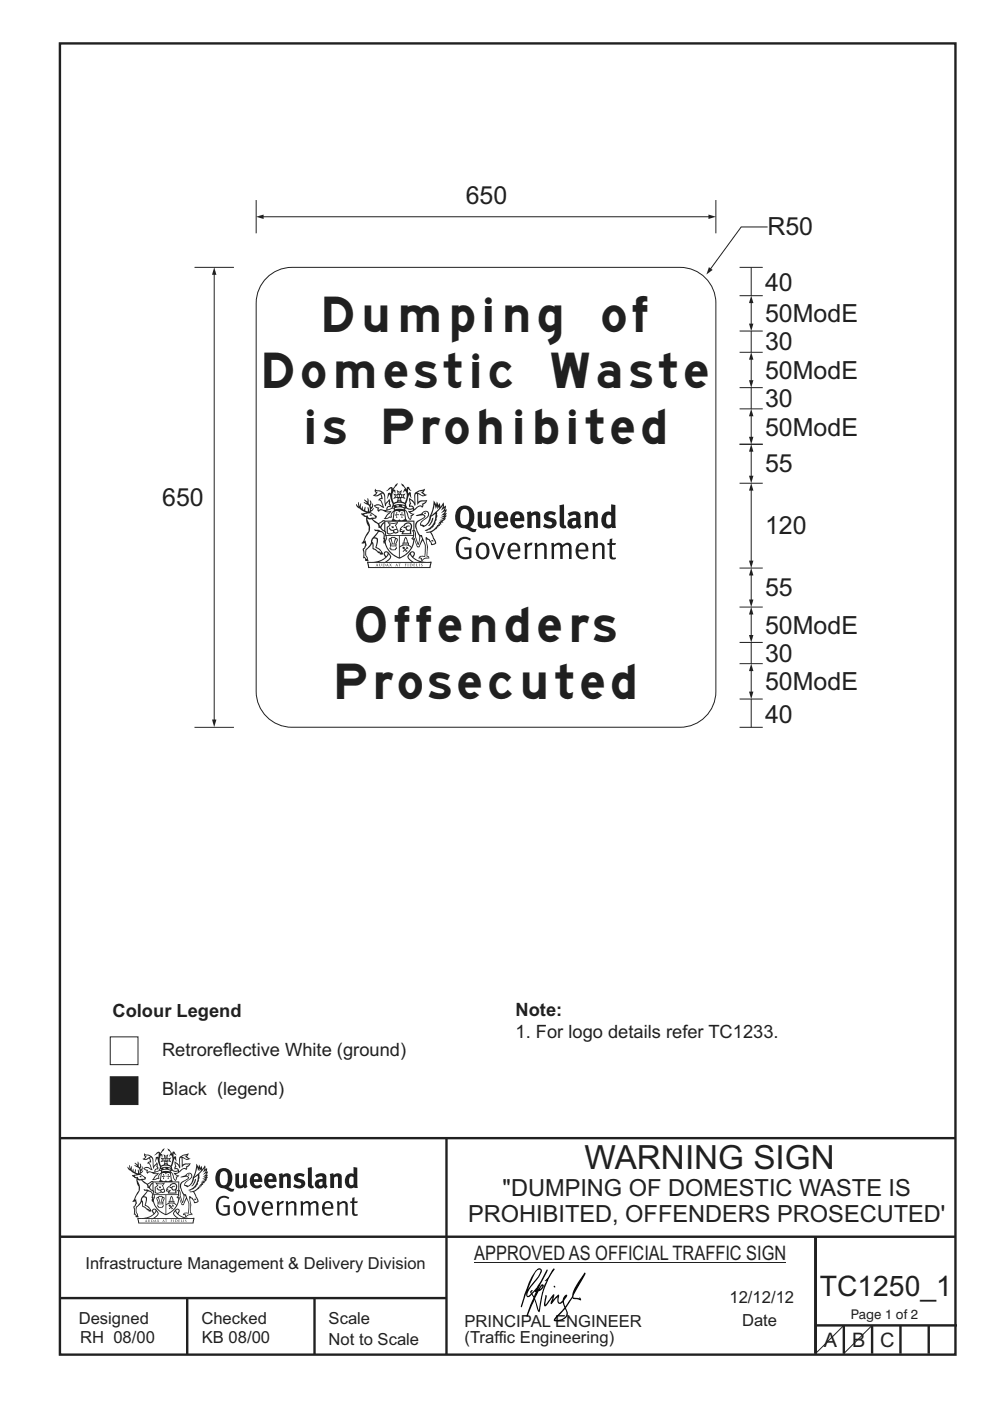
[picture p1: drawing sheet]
<svg xmlns="http://www.w3.org/2000/svg" width="210mm" height="297mm" viewBox="0 0 210 297" stroke-linecap="round" stroke-linejoin="round" font-family="sans-serif">
<g fill="none" stroke="#231f20" stroke-width=".51">
<path d="M12.7 9.2h190v278h-190zM12.7 241.3h189.9M94.7 241.4v45.8M12.7 262.2h190.1M12.7 275.2h82M39.7 275.2v12M66.7 275.2v12M173 262.2v24.8M173 281h30M179 281v6M185 281v6M191 281v6"/>
<path d="M197 281v6"/>
</g>
<path d="M100.6 267.7h66.2" fill="none" stroke="#231f20" stroke-width=".21"/>
<g fill="#231f20">
<path d="M47 248.5a2.55 2.55 0 0 0 0 2.7l.3 .1a.81 .81 0 0 0 1-.9v-.6a1.04 1.04 0 0 0-1.1-1.5zM46.3 248.1a1.82 1.82 0 0 1 2.1-.2 1.82 1.82 0 0 1 .9 1.9 2.29 2.29 0 0 1-.8 1.9l.7 .3h.5l-.2 .6a2.87 2.87 0 0 1-2-.7 2.12 2.12 0 0 1-1.7-3.1z" fill-rule="evenodd"/>
<path d="M49.9 248.9l.8-.2v2a.46 .46 0 0 0 .2 .6 .46 .46 0 0 0 .7-.2v-2.2l.7-.2v2.4l.2 .5-.6 .4-.2-.3a1.02 1.02 0 0 1-1.2 .2 1.02 1.02 0 0 1-.6-1.1z" fill-rule="evenodd"/>
<path d="M54 249.5l-.1 .5h.9a.49 .49 0 0 0-.2-.6 .49 .49 0 0 0-.6 .1zM53.4 249.2a1.34 1.34 0 0 1 1.6-.3 1.34 1.34 0 0 1 .6 1.5v.2h-1.7a.77 .77 0 0 0 .5 .8 .77 .77 0 0 0 .9-.3l.3 .4a1.59 1.59 0 0 1-2.1 .2 1.59 1.59 0 0 1-.4-2z" fill-rule="evenodd"/>
<path d="M57 249.5l-.1 .5h.9a.49 .49 0 0 0-.2-.6 .49 .49 0 0 0-.6 .1zM56.4 249.2a1.34 1.34 0 0 1 1.6-.3 1.34 1.34 0 0 1 .7 1.5v.2h-1.8a.77 .77 0 0 0 .5 .8 .77 .77 0 0 0 .9-.3l.3 .4a1.59 1.59 0 0 1-2 .2 1.59 1.59 0 0 1-.5-2z" fill-rule="evenodd"/>
<path d="M59.1 248.9l.8-.2 .1 .4a.95 .95 0 0 1 1-.3 .95 .95 0 0 1 .7 .8v2.3h-.8v-2.3a.46 .46 0 0 0-.8 .1v2.2h-.9z" fill-rule="evenodd"/>
<path d="M62.5 249.1a1.75 1.75 0 0 1 2.1-.1l-.2 .5-.6-.2a.43 .43 0 0 0-.6 .3l.4 .3a1.04 1.04 0 0 1 1.2 1.2 1.04 1.04 0 0 1-1.4 .9l-1.2-.4 .3-.6 1 .4 .4-.4a.88 .88 0 0 0-1-.5l-.4-.2-.1-.4z" fill-rule="evenodd"/>
<path d="M65.3 247.6l.8-.2 .1 3.8 .2 .2 .2 .5a.88 .88 0 0 1-1-.1 .88 .88 0 0 1-.3-1z" fill-rule="evenodd"/>
<path d="M67.8 250.6a.43 .43 0 0 0-.1 .7 .43 .43 0 0 0 .7-.1v-.7zM66.8 249.2a1.7 1.7 0 0 1 2.4 .1v1.8l.3 .4-.4 .5-.5-.3a1.03 1.03 0 0 1-1.7-.2 1.03 1.03 0 0 1 .8-1.5h.7v-.4a.8 .8 0 0 0-1.2 .1z" fill-rule="evenodd"/>
<path d="M69.9 248.9l.8-.2 .1 .4a.95 .95 0 0 1 1-.3 .95 .95 0 0 1 .7 .8v2.3h-.8v-2.3a.46 .46 0 0 0-.8 .1v2.2h-.8z" fill-rule="evenodd"/>
<path d="M74.3 249.5a1.48 1.48 0 0 0 0 1.7l.4 .1 .3-.2v-1.5l-.3-.2zM75 247.4l.8 .2 .1 4.3h-.7l-.1-.2a1.26 1.26 0 0 1-1.4 0 1.26 1.26 0 0 1-.6-1.3 1.29 1.29 0 0 1 .5-1.3 1.29 1.29 0 0 1 1.4-.2z" fill-rule="evenodd"/>
<path d="M46.4 253.9a1.72 1.72 0 0 1 2.2 0l-.2 .3a1.24 1.24 0 0 0-1.4-.1 1.24 1.24 0 0 0-.7 1.3 1.49 1.49 0 0 0 1.3 2l.7-.2v-1.3h-.9l-.1-.4h1.4v2a1.93 1.93 0 0 1-2.2-.1 1.93 1.93 0 0 1-.7-2.2l.2-.7z" fill-rule="evenodd"/>
<path d="M50.3 255.2a1.65 1.65 0 0 0 .3 2.2 .99 .99 0 0 0 1-1.5 .78 .78 0 0 0-.4-.8 .78 .78 0 0 0-.9 .1zM50 254.9a1.33 1.33 0 0 1 1.6-.1 1.33 1.33 0 0 1 .5 1.5 1.31 1.31 0 0 1-1.3 1.5 1.31 1.31 0 0 1-1.3-1.6l.1-.5z" fill-rule="evenodd"/>
<path d="M52.5 254.7l.4-.1 .9 2.6 .8-2.5h.5l-1.1 3h-.5z" fill-rule="evenodd"/>
<path d="M56.2 255.2l-.2 .7h1.4a.7 .7 0 0 0-.3-.8 .7 .7 0 0 0-.9 .1zM55.9 255a1.22 1.22 0 0 1 1.5-.2 1.22 1.22 0 0 1 .5 1.5h-1.9a.93 .93 0 0 0 .5 1 .93 .93 0 0 0 1.2-.2l.1 .3a1.43 1.43 0 0 1-1.7 .1 1.43 1.43 0 0 1-.6-1.7z" fill-rule="evenodd"/>
<path d="M58.7 254.8l.4-.2 .1 .5 .4-.3 .6-.2-.2 .6a.66 .66 0 0 0-.8 .6v1.9h-.4z" fill-rule="evenodd"/>
<path d="M60.6 254.8l.4-.2 .1 .5a.94 .94 0 0 1 1-.4 .94 .94 0 0 1 .8 .7v2.3h-.5l-.1-2.5a.81 .81 0 0 0-1.2 .3v2.2h-.4z" fill-rule="evenodd"/>
<path d="M63.7 254.7l.5-.1 .1 .5 .4-.3a.78 .78 0 0 1 1.1 .3 .9 .9 0 0 1 1-.5 .9 .9 0 0 1 .7 .8v2.3h-.4l-.1-2.5a.67 .67 0 0 0-1.1 .3v2.2h-.5v-2.4l-.4-.2-.7 .4v2.2h-.5z" fill-rule="evenodd"/>
<path d="M69 255.2l-.2 .7h1.4a.7 .7 0 0 0-.3-.8 .7 .7 0 0 0-.9 .1zM68.7 255a1.22 1.22 0 0 1 1.5-.2 1.22 1.22 0 0 1 .5 1.5h-1.9a.93 .93 0 0 0 .5 1 .93 .93 0 0 0 1.2-.2l.1 .3a1.44 1.44 0 0 1-1.7 .1 1.44 1.44 0 0 1-.6-1.7z" fill-rule="evenodd"/>
<path d="M71.4 254.8l.5-.2 .1 .5a.94 .94 0 0 1 1-.4 .94 .94 0 0 1 .7 .7v2.3h-.4l-.1-2.5a.81 .81 0 0 0-1.2 .3v2.2h-.5z" fill-rule="evenodd"/>
<path d="M74.7 254l.5-.2v.9h.7l-.1 .4h-.7l.1 2.2 .1 .1h.5l.1 .3a.75 .75 0 0 1-1.2-.6v-2h-.4v-.4h.4z" fill-rule="evenodd"/>
<path d="M30.8 244.9l1.1 .3-.9 .5h-.4l.5-.5zM31.8 245.5l.2-.1a2.44 2.44 0 0 1 .4 2l.1 .4 .7-1-.1 .6 .3 .3a.57 .57 0 0 0-.6 .8l-1-.2-.5 .2 .1-.5-.7-.2 .6-.2 1 .5 .1-.1-.6-1.3-.2-.1 .5-.1zM30.7 244.5l-.2 .4 .3 .4-.6 .4a1.04 1.04 0 0 0 1.4-.1l.2 .7h-.4l-.2 .4a.94 .94 0 0 1 .9 1.1l-.2-.1a1.16 1.16 0 0 0-1.5-.1l.3 .4 .4 .2 .1 .5 .2 .2v-.2a.94 .94 0 0 1 1.1 .2h.9l-1.2 1.2a1.13 1.13 0 0 0 1.2-.2l.4-.1-.1-.4 .5-.7a.83 .83 0 0 0-.6 1.1l-.3-.1-.7 .3 1.1-1.4-.5 .2-.5-.1 1.3-.5-.2-.2-.8 .4v-.3l.2-.2 .3 .1 .1-.3-.2-.4v-.6l-.2-.3-.6 .9v-.7a1.42 1.42 0 0 0-1.7-1.8z" fill-rule="evenodd"/>
<path d="M38.5 245.3l.5-.3 .7-.1-.6 .3 .8 .5h-.3zM38.3 245.5h.2l.1 2a1.69 1.69 0 0 1 1.5-.7l-.7 .5 .1 .5a1.1 1.1 0 0 0-1.5 .6l-.1-.5-.2-.2h-.5l.2-.4-.2-.7a1.42 1.42 0 0 1 .8 1.1l.2-.1zM37.1 246.2l.1 1-.2 .3v.5l.6-.1 .1 .2a.96 .96 0 0 1-1.1-.1l-.1 .1a1.06 1.06 0 0 0 1.3 .2v.1a.72 .72 0 0 1-1 .2l.3 .5 .6 .3-.4 .1-.1 .7-.3-.4-.3-1.1-.4-.4 .4 .9a1.54 1.54 0 0 0 .6 1.2l.2-.3a.58 .58 0 0 1 .5-.7l.1-.2h-.3l-.4-.3 .9-.5a.93 .93 0 0 1 1.1-.5l.1 .2 .2-.1 .1-.5a.99 .99 0 0 0 .7-.9l-1.3 .1-.4 .3v-1.5l.9 .4 .8-.3h-.3l-.5-.4 .4-.7-.7 .2a1.46 1.46 0 0 0-1.3 2.1v.4l-.2-.4z" fill-rule="evenodd"/>
<path d="M35.6 248.9l.2 .1-.1 .4h.3l-.3 .1v.5l-.1-.6h-.3l.3-.1z" fill-rule="evenodd"/>
<path d="M34.6 248.9l.2 .1-.1 .3 .4 .1h-.4v.6l-.1-.5-.3-.1h.3z" fill-rule="evenodd"/>
<path d="M34.3 248.8a.57 .57 0 0 1 .9 .2 .57 .57 0 0 1 .9-.2l.2 1.4-.2 .1a.57 .57 0 0 1-.9-.1 .69 .69 0 0 1-1.1 0zM34.2 248.1l-.3 2.1-.2 .4h2.9l-.1-.4-.3-2.1h-.2v.3l-.8-.1-.9 .1 .1-.3z" fill-rule="evenodd"/>
<path d="M34.2 252.4a.3 .3 0 0 0 .6 0 .3 .3 0 0 0-.6 0zM33.3 251l.3 .3-.3 .3a.79 .79 0 0 0 0 1.3l.8-.2-.1-.3a.55 .55 0 0 1-.7-.6h.1l.1 .3 .4 .1 .8-.2-.4-.7 .4-.3-.7 .1zM33 250.7l1.1 .2 .9-.2-.4 .7 .4 1.1a.56 .56 0 0 1-.8 .3l-.2 .1a.73 .73 0 0 1-.9 .1 .73 .73 0 0 1-.3-.9v-.4l.5-.4z" fill-rule="evenodd"/>
<path d="M35.6 251.9l.7-.5a.58 .58 0 0 1 1-.1 .58 .58 0 0 1-.5 .9l-.2-.3a.43 .43 0 0 1 .6-.3v-.1a.57 .57 0 0 0-.8 .2l-.2-.1-.3 .2 .4 .1a.55 .55 0 0 0 .9 .5v.5h-1.3l.3-.4-.1-.2-.6 .1 .2-.2-.2-.1zM35.4 251.8l-.1 .2a.39 .39 0 0 0 .2 .7l.3-.1-.2 .5h1.9l-.1-.8a.86 .86 0 0 0-.1-1.4 .86 .86 0 0 0-1.3 .4z" fill-rule="evenodd"/>
<path d="M36 254.8h.8v.2h-.8zM36.4 253.8l.2 .8h-.4zM36.4 253.5l-.3 .5-.1 .6h-.2v.4l-.7 .4 .1 .2a1.48 1.48 0 0 1 2.2 .1l.2-.1-.6-.5v-.5h-.2l-.1-.6z" fill-rule="evenodd"/>
<path d="M35.8 255.4l.3 .1 .2 .3 .3-.2-.2-.2a.38 .38 0 0 1 .4 .5l-.1-.2-.3 .3 .3 .2-.3 .2-.1-.3-.4 .3-.1-.2 .4-.3-.2-.1-.1 .1z" fill-rule="evenodd"/>
<path d="M34.5 254h.2v.2l-.3 .6h-.1zM33.6 255.3h.9v.2a.55 .55 0 0 1-.8 .4v-.2h-.2zM33.4 254h.2l.2 .8h-.2zM33.6 255h.8l.1 .1-.8 .1zM33.8 253.7h.5l-.2 1.1h-.2zM33.3 253.8l-.1 .3 .3 1.2a.48 .48 0 0 0-.1 .5 .48 .48 0 0 0 .4 .3l.6-.1a.49 .49 0 0 0 .2-.7l.3-1.2-.1-.3a1.42 1.42 0 0 0-1.5 0z" fill-rule="evenodd"/>
<path d="M33.6 251.6h.5l.1 .3h-.4z" fill-rule="evenodd"/>
<path d="M41.3 250.1l.3-.2-.2 .9-.6 .7h-.2l.5-.7z" fill-rule="evenodd"/>
<path d="M39.7 249l.3-.2 .5 .2a.88 .88 0 0 1-.6 1.1 1.22 1.22 0 0 0-.8 1.3l.5 .2a.72 .72 0 0 0 .9-.4l.5-.8 .2-.6 .8-.6v.3a2.85 2.85 0 0 1-2 2.8l.1 .1a2.13 2.13 0 0 0 1.9-1.5l-.1-.2a2.01 2.01 0 0 0 .3-1.8l1.2-1.3-.4 1 .7-.5-.7 1 .8-.4-.8 .8 .7-.1-.9 .5 .8-.1-.8 .4h.7l-.8 .3 .3 .2h-.4l.2 .4-.4-.1 .2 .3h-.4l.1 .3h-.1a2.16 2.16 0 0 1-2 1l.1 .2h.4a.76 .76 0 0 1 .7 .7l.5 1.2-.6 .2a1.45 1.45 0 0 0-1.2-1.3l.3 1.8-.1 1.9 .4 .2a1.07 1.07 0 0 0-1.2 .4v-.3l-.5-.2a.87 .87 0 0 1 1-.1l.1-.7a4.4 4.4 0 0 0-.6-3.1l-.1-.3h-.2a2.16 2.16 0 0 1-.7-2.2l.3-.3 1.2-.8a.55 .55 0 0 0-.4-.7zM37.8 252.4a.76 .76 0 0 1 .3 1.1l.6 1.6 .4-1.7 .2 .1a.61 .61 0 0 1-.1 .9l-.3 .9h-.2l-.7-1.6-.3 .1a1.18 1.18 0 0 0 .1-1.4zM41.8 247.5l.2 .8 .3-.6v.6l.3-.5a1.9 1.9 0 0 1-1.1 1.4l-.3 .3zM38.2 249.6l1.4-.1 .2 .1v.3l-.5 .3a1.26 1.26 0 0 0-1 1.9l.2 .7a1.84 1.84 0 0 1 .2 2l-.4-1.3a.96 .96 0 0 0-.4-1.3l-.4 .3a.78 .78 0 0 1-.1 1.3l.2 .2h.4l.4 1.1a.38 .38 0 0 0 .2 .4 .38 .38 0 0 0 .4-.1l.6-1.2a2.94 2.94 0 0 1 .3 2.5v.5l-.8-.1-.3 .4v.2l.4-.1 .1 .4 .2 .1a1.02 1.02 0 0 1 1.3-.5l-.1-.4-.3-.1 .2-1.7-.3-1.4 .1 .1a1.14 1.14 0 0 1 .7 .9 .63 .63 0 0 0 .9-.2 .63 .63 0 0 0-.2-.8l-.6-1.3 .9-.6 .2-.3 .2-.1v-.2h.3l-.1-.3h.4l-.1-.3 .5-.1-.2-.2 .5-.4 .1-.2-.3 .1 .5-.6-.3 .1 .3-.6-.4 .1 .4-.5v-.3l-.3 .2 .1-.6v-.3l-.4 .3-.1-.8-.5 .8-.2-.7-.2 .5-.3-.8-.1 .6-.5-.8-.1 1.4-.7 1.9a1.81 1.81 0 0 1-.9 1.4l-.6-.2a1.75 1.75 0 0 1 1.1-1.2 .75 .75 0 0 0 .1-1.3 .75 .75 0 0 0-1.2 .5z" fill-rule="evenodd"/>
<path d="M41.2 254.2l.3-.1 .1 .3h-.4z" fill-rule="evenodd"/>
<path d="M29.4 258.4h11.6l-.2 .8h-11.3zM31.3 258.2l.5-.1a2.48 2.48 0 0 0 1.4-1.3l.2 .6-.5 .5-.4 .3zM32.5 256.6l.3-.2 .2 .2-.3 .6zM37.2 256.8a2.65 2.65 0 0 0 1.8 1.4h-1.1l-.5-.3-.5-.5zM37.4 256.6l.2-.2 .3 .2-.3 .6zM29.2 258.2l.1 1.2h11.7l.3-1.1-.2-.1a4.1 4.1 0 0 1-3.3-.9l.3-.4-.1-.5a1.06 1.06 0 0 0-1.3 .9l.2 .4 .6 .5h-4.7l.3-.1a.84 .84 0 0 0 .6-.7 .84 .84 0 0 0-.5-.9l-.3-.2-.5 .1-.1 .5 .3 .4a4.2 4.2 0 0 1-3.4 .9z" fill-rule="evenodd"/>
<path d="M31 258.7l.1 .2h-.2zM31 258.6l-.3 .5 .4-.1 .2 .1z" fill-rule="evenodd"/>
<path d="M31.3 258.6h.2v.4a.25 .25 0 0 0 .3-.1 .25 .25 0 0 0-.1-.3h.1a.29 .29 0 0 1 0 .4 .29 .29 0 0 1-.4 0 .29 .29 0 0 1 0-.4z" fill-rule="evenodd"/>
<path d="M32.2 258.6a.22 .22 0 0 1 .3 .2 .22 .22 0 0 1-.3 .2zM32 258.6v.5a.33 .33 0 0 0 .5-.1 .33 .33 0 0 0 0-.4 .33 .33 0 0 0-.5 0z" fill-rule="evenodd"/>
<path d="M32.9 258.7l.1 .2h-.2zM32.9 258.6l-.2 .5 .3-.1 .2 .1z" fill-rule="evenodd"/>
<path d="M33.3 258.6h.2v.2l.3-.2-.2 .2 .2 .3-.3-.2-.1 .2h-.1l.2-.3z" fill-rule="evenodd"/>
<path d="M34.7 258.7l.1 .2h-.2zM34.7 258.6l-.3 .5 .4-.1 .2 .1z" fill-rule="evenodd"/>
<path d="M35 258.6h.4h-.1v.5h-.2l.1-.5z" fill-rule="evenodd"/>
<path d="M36.2 258.6h.3h-.2v.2h.2h-.2l.1 .3h-.2z" fill-rule="evenodd"/>
<path d="M36.7 258.6h.2v.5h-.2z" fill-rule="evenodd"/>
<path d="M37.3 258.6a.22 .22 0 0 1 .3 .2 .22 .22 0 0 1-.3 .2zM37.1 258.6v.5a.33 .33 0 0 0 .5-.1 .33 .33 0 0 0 0-.4 .33 .33 0 0 0-.5 0z" fill-rule="evenodd"/>
<path d="M37.8 258.6h.3h-.1v.2h.1h-.1v.2l.1 .1h-.3z" fill-rule="evenodd"/>
<path d="M38.3 258.6h.3l-.1 .4 .2 .1h-.4z" fill-rule="evenodd"/>
<path d="M38.9 258.6h.2v.5h-.2z" fill-rule="evenodd"/>
<path d="M39.3 258.6h.2l-.2 .1 .2 .2-.1 .2h-.1v-.2l.2 .1z" fill-rule="evenodd"/>
<path d="M34.2 247.4a1.51 1.51 0 0 1 2 .2 2.67 2.67 0 0 0-2.1 0zM35.7 247.6l.4 .2 .1 .2-.4-.1zM34.6 247.7l.4-.1 .2 .2h-.4zM34 247.9l.3 .1-.3 .1zM34.9 246.9l.3-.2 .2 .2zM34.9 245.7h.2v.4h-.2zM35 245.1l.2 .2 .2-.2-.1 .4h-.2zM35.1 246.3h.2l.1 .4-.2-.2-.2 .2zM35.3 245.7h.2v.4h-.2zM34.4 245.7l.3 .1v.2l-.3 .1 .2-.2zM35.7 245.8l.3-.1-.2 .2 .2 .2-.4-.1zM32.7 244.9l1-.5-.1 1-.2-.1-.4 .1-.2 1.1 .5-1 .2 .9a1.84 1.84 0 0 1 .3 1.7l.4 .1a2.48 2.48 0 0 1 2.2 .1l.2-.3-.2-.7 .7-1.7 .4 .6-.2-1-.2-.1-.2 .3v-.9l.6 .4-.6-.7h-.3l-.1 .4-.5-.8-.5-.3 .2 .4 .5 .6-.4 .7 .4-.3a2.06 2.06 0 0 1 0 2.2l-.6-.2-.1-.6 .1-.1 .8 .2-.4-.5 .4-.5-.7 .2-.2-.2 .2-.7-.5 .4-.5-.4 .2 .7-.2 .2-.7-.2 .4 .5-.4 .5 .7-.2 .2 .1-.2 .6-.5 .2a2.02 2.02 0 0 1 0-2.2l.3 .5-.1-.6-.3-.1 .8-1.2-.5 .3-.4 .7-.2-.3a.8 .8 0 0 0-.8 .5z" fill-rule="evenodd"/>
<path d="M29.2 250.1l.3 .2a.61 .61 0 0 1 .8 .3l.3 .2a.8 .8 0 0 1 .6 1l.4 .1 .5 .6a1 1 0 0 1 .5 1l-.1 .7v-.5h-.1a.96 .96 0 0 0-.8-1.3l-.3-.2h-.6l-.1-.1-.2 .1 .2 .3h.5l-1.1 1.4-.2 .9-.4 .6a1.33 1.33 0 0 0-.5 1.8l.2 .5a1.26 1.26 0 0 1-.5-1.4l-.1-.4a1.56 1.56 0 0 0 .4-1.7l-.3 .2 .2-.5a3.2 3.2 0 0 0 .7-3zM30.4 253.9h.4a2.06 2.06 0 0 1-.1 1.6l.7 .5 .4 .5-.6-.2-.8-.6-.1-.9a.51 .51 0 0 1 .1-.9zM28.6 249.3a1.52 1.52 0 0 1 2.1 .6l-1.1 .1-.2-.1-.2-.4-.4 .1zM27.5 247v.8l-.3-.4-.2 .1a3.1 3.1 0 0 0 2 1.5l-1 .1 .5 .6 .5 .1v1.1a1.84 1.84 0 0 1-.2 2.5l-.4 .9-.4 .4 .3 .1 .4-.1 .1 .4-.2 .5-.3 .2 .1 1.8 .2-.1 .2 .6h.2l.4-.1-.1-.5a1.3 1.3 0 0 1-.1-1.6l.8-1.1 .2 1.1 .6 .2 .4 .6 .2-.2 .2 .4 .5-.1a1.85 1.85 0 0 0-1.2-1.3l.1-.3a1.39 1.39 0 0 0 0-1.5h-.5l.5-.6a.66 .66 0 0 1 .9-.4 .66 .66 0 0 1 .3 .9l-.1 .4h.2v.1l-.2 .3 .2 .5 .2-.3a2.24 2.24 0 0 0 .1-2.2 .73 .73 0 0 1-.7-.6 .73 .73 0 0 1 .5-.8l.1-.2a.94 .94 0 0 0-.9 .8 .48 .48 0 0 1-.1-.5 .48 .48 0 0 1 .5-.3l.5-.3a.51 .51 0 0 0-.8 .2l-.5 .3-1-.8 .6-.1 .1-.5-1.1-.7 .5-.4v-.4l-.5 .5 .1-.2a.69 .69 0 0 0 .2-1.1v.5l-.3 .2 .1-1.1-.3-.2 .1 .6-.1 .2-.4-1.2v.6l-.7-.3 .6 .6-.6-.2 .2 .3a1 1 0 0 1 .8 1.5l-.2-.8v.8l-.5-.2-.1-.7-.2 .6-.2-.1v-.6l-.2 .4-.2-.2 .1-.7-.2 .5z" fill-rule="evenodd"/>
<path d="M29.5 249.5l.3-.2 .3 .3z" fill-rule="evenodd"/>
<path d="M32.4 250.5h5.6v2l-.2-.1v-1.7h-5.2v2.5h5.2v-.8l.1 .2-.1 1.1v-.3h-2.5v4a4.1 4.1 0 0 0 2.6-3.6l.1-.1a4 4 0 0 1-2.8 3.9 4.2 4.2 0 0 1-2.8-4.7l.1 1.3 .1-.1a3.8 3.8 0 0 0 2.5 3.3v-4h-2.5l-.2-.9z" fill-rule="evenodd"/>
<circle cx="40" cy="249.1" r=".17"/>
</g>
<path d="M55.2 46h95.8M179 281l-6 6" fill="none" stroke="#231f20" stroke-width=".21"/>
<g fill="#000">
<path d="M114.9 272.7l.2-.1-.6 .8zM113.4 273.8l.3 .2-.4 .9-.4-.6zM113.7 269.6l.3-.3h.6a9.7 9.7 0 0 1-2.3 3.6l-.4 .6zM113.6 269.4a19.4 19.4 0 0 0-2.7 6.2l-.5 1.4 .2 .2 1-2.9a.51 .51 0 0 0 .2 .7 .51 .51 0 0 0 .7-.2l.3-.3 .3 .7-1.4 3.6 .1 .4 .1-.1 1.5-3.5 .7 2.3 .3 .3 .4-2.3a14.9 14.9 0 0 1 2.9-6.8l-.2-.2-.2 .2-1 1.7-.8 .8 .5-.2a17.4 17.4 0 0 0-1.7 6.4l-.5-1.4a1.74 1.74 0 0 1 .3-2.3l.1-.3a1.15 1.15 0 0 0 1-1.5 .94 .94 0 0 0-.9 .9l-.2 .2 2-3.8v-.4l-.1-.1-.5 .9a13.2 13.2 0 0 1-2.7 4.1l-.1-.1 .3-.4a.39 .39 0 0 0-.6 .1 .39 .39 0 0 0 .2 .6l-.7 .5a2.92 2.92 0 0 1 1.1-2.4l1.7-2.2a.87 .87 0 0 0 .2-1.1l-.5-.2z" fill-rule="evenodd"/>
<path d="M117.5 272.6h.2l.1 .3-.3 .1z" fill-rule="evenodd"/>
<path d="M119.9 277.5a1.4 1.4 0 0 1 .1 1.6 1.4 1.4 0 0 1-1.3 .7l-.9 .1zM115.6 274.6l-.2 1.8 .1 .6a2.14 2.14 0 0 0 1.3-1.4l.4-.5-.4 1.2 .2 .2 1.3-1.5a1.17 1.17 0 0 0 .4 1.5l.7-.4v.2a1.1 1.1 0 0 1-.4 1.7l-1.2 1.3-.4 .7a2.24 2.24 0 0 0 3-1.5v-.4a1 1 0 0 1 .1-1.5l.9-1.4 1.7 .5 .2-.1-.4-.6v.3l-1.3-.2v-.1l.2-.6 1.6-2.9a2.35 2.35 0 0 0 .7-1.6h-.2l-1.4 2.1a8.4 8.4 0 0 0-1.3 3.1l-1.3 1.9a1.52 1.52 0 0 1 .3-2.1v-.4a1.17 1.17 0 0 0-.9 1.2l-.4 .4-.4-.1 .1-1.2-.1-.3-1.2 1.1 .3-1.1-.2-.1-1.7 2.2 .3-1.7-.1-.3z" fill-rule="evenodd"/>
</g>
<g fill="#231f20">
<path d="M54.3 46l1.6-.5v.9z"/>
<path d="M150.3 45.5l1.6 .5-1.6 .4z"/>
</g>
<g fill="none" stroke="#231f20" stroke-width=".21">
<path d="M151.8 42.4v7.1M156.9 56.7h4.9M156.9 70.2h4.9M156.9 74.7h4.9M156.9 62.7h4.9M156.9 82.2h4.9M156.9 94.2h4.9M156.9 86.7h4.9M156.9 136.2h4.9M156.9 128.7h4.9M156.9 148.2h4.9M156.9 140.7h4.9"/>
<path d="M159.3 141.5v5.9"/>
</g>
<g fill="#231f20">
<path d="M159.3 140.7l.5 1.6h-.9z"/>
<path d="M158.9 146.6h.9l-.5 1.6z"/>
</g>
<path d="M159.3 129.5v5.9" fill="none" stroke="#231f20" stroke-width=".21"/>
<g fill="#231f20">
<path d="M159.3 128.7l.5 1.6h-.9z"/>
<path d="M158.9 134.6h.9l-.5 1.6z"/>
</g>
<path d="M159.3 75.5v5.9" fill="none" stroke="#231f20" stroke-width=".21"/>
<g fill="#231f20">
<path d="M159.3 74.7l.5 1.6h-.9z"/>
<path d="M158.9 80.6h.9l-.5 1.6z"/>
</g>
<path d="M159.3 87.5v5.9" fill="none" stroke="#231f20" stroke-width=".21"/>
<g fill="#231f20">
<path d="M159.3 86.7l.5 1.6h-.9z"/>
<path d="M158.9 92.6h.9l-.5 1.6z"/>
</g>
<path d="M159.3 63.5v5.9" fill="none" stroke="#231f20" stroke-width=".21"/>
<g fill="#231f20">
<path d="M159.3 62.7l.5 1.6h-.9z"/>
<path d="M158.9 68.6h.9l-.5 1.6z"/>
</g>
<path d="M159.3 121.3v6.6" fill="none" stroke="#231f20" stroke-width=".21"/>
<g fill="#231f20">
<path d="M159.3 120.4l.5 1.6h-.9z"/>
<path d="M158.9 127.1h.9l-.5 1.6z"/>
</g>
<path d="M159.3 56.7v6M162.8 48.1h-5.6l-6.9 9.4M159.3 70.2v4.5M159.3 82.2v4.5M159.3 136.2v4.5M159.3 148.2v6" fill="none" stroke="#231f20" stroke-width=".21"/>
<path d="M150.4 56.6l.8 .6-1.4 1z" fill="#231f20"/>
<path d="M56.9 58.6a7.5 7.5 0 0 1 5-1.9h82.4a7.6 7.6 0 0 1 7.5 7.6v82.3a7.6 7.6 0 0 1-7.5 7.6h-82.4a7.6 7.6 0 0 1-7.6-7.6v-82.3a7.6 7.6 0 0 1 2.6-5.7zM159.3 95v6.6M156.9 102.5h4.9M156.9 120.4h4.9" fill="none" stroke="#231f20" stroke-width=".21"/>
<g fill="#231f20">
<path d="M159.3 94.2l.5 1.6h-.9z"/>
<path d="M158.9 100.9h.9l-.5 1.6z"/>
</g>
<path d="M159.3 103.3v16.3" fill="none" stroke="#231f20" stroke-width=".21"/>
<g fill="#231f20">
<path d="M159.3 102.4l.5 1.6h-.9z"/>
<path d="M158.9 118.9h.9l-.5 1.6z"/>
</g>
<path d="M45.4 57.5v95.8M54.3 42.4v7.1M156.9 154.2h4.9" fill="none" stroke="#231f20" stroke-width=".21"/>
<g fill="#231f20">
<path d="M45 152.6h.9l-.5 1.6z"/>
<path d="M45.4 56.7l.5 1.6h-.9z"/>
</g>
<path d="M41.3 56.7h8.3M41.3 154.2h8.3" fill="none" stroke="#231f20" stroke-width=".21"/>
<g fill="#231f20">
<path d="M98 108.1a2.87 2.87 0 0 0 0 3l.4 .2a.91 .91 0 0 0 1.1-1.1 2.05 2.05 0 0 0-.6-2.2l-.3-.1zM97.2 107.7a2.06 2.06 0 0 1 2.4-.3 2.06 2.06 0 0 1 1 2.2 2.59 2.59 0 0 1-.9 2.1 1.79 1.79 0 0 0 1.4 .4l-.2 .7a2.61 2.61 0 0 1-2-.7 2.36 2.36 0 0 1-2.3-3.1l.3-1z" fill-rule="evenodd"/>
<path d="M101.3 108.6l.9-.2v2.2a.52 .52 0 0 0 .3 .7 .52 .52 0 0 0 .7-.3v-2.4l.8-.2v2.6l.3 .7-.7 .3-.3-.3a1.17 1.17 0 0 1-1.3 .3 1.17 1.17 0 0 1-.7-1.2z" fill-rule="evenodd"/>
<path d="M105.9 109.3l-.1 .5h1a.55 .55 0 0 0-.2-.6 .55 .55 0 0 0-.7 .1zM105.2 108.9a1.51 1.51 0 0 1 1.9-.3 1.51 1.51 0 0 1 .7 1.7v.2h-2a.87 .87 0 0 0 .6 .9 .87 .87 0 0 0 1-.4l.3 .6a1.8 1.8 0 0 1-2.3 .1 1.8 1.8 0 0 1-.5-2.3z" fill-rule="evenodd"/>
<path d="M109.4 109.3l-.2 .5h1.1a.55 .55 0 0 0-.3-.6 .55 .55 0 0 0-.6 .1zM108.7 108.9a1.51 1.51 0 0 1 1.8-.3 1.51 1.51 0 0 1 .7 1.7v.2h-2a.87 .87 0 0 0 .6 .9 .87 .87 0 0 0 1-.4l.4 .6a1.8 1.8 0 0 1-2.4 .1 1.8 1.8 0 0 1-.5-2.3z" fill-rule="evenodd"/>
<path d="M111.7 108.6l.8-.2 .2 .4a1.08 1.08 0 0 1 1.1-.4 1.08 1.08 0 0 1 .8 1v2.5h-.9v-2.5a.52 .52 0 0 0-.9 .1v2.4h-.9z" fill-rule="evenodd"/>
<path d="M115.6 108.8a1.97 1.97 0 0 1 2.3-.1l-.3 .6-.6-.2a.48 .48 0 0 0-.7 .3 .76 .76 0 0 0 .9 .5 1.08 1.08 0 0 1 .9 1.1 1.08 1.08 0 0 1-1 1h-.8l-1.1-.3 .3-.7 .5 .3a.7 .7 0 0 0 1.1-.3 .79 .79 0 0 0-.9-.5 1 1 0 0 1-.6-1.7z" fill-rule="evenodd"/>
<path d="M118.7 107.1l.9-.2 .1 4.3 .3 .2 .1 .5a.98 .98 0 0 1-1.1 0 .98 .98 0 0 1-.3-1.1z" fill-rule="evenodd"/>
<path d="M121.5 110.5a.48 .48 0 0 0-.1 .8 .48 .48 0 0 0 .8-.1v-.8zM120.4 108.9a2.25 2.25 0 0 1 2.5-.2l.2 .6v1.8l.3 .5-.5 .5-.5-.4a1.16 1.16 0 0 1-1.9-.1 1.16 1.16 0 0 1 .9-1.8h.8v-.4a1.03 1.03 0 0 0-1.4 .1z" fill-rule="evenodd"/>
<path d="M123.9 108.6l.8-.2 .2 .4a1.08 1.08 0 0 1 1.1-.4 1.08 1.08 0 0 1 .8 1v2.5h-.9v-2.5a.52 .52 0 0 0-.9 .1v2.4h-.9z" fill-rule="evenodd"/>
<path d="M128.9 109.2a1.67 1.67 0 0 0 0 2h.5l.2-.2v-1.6l-.3-.2zM129.6 106.9l.9 .2 .2 4.8h-.9v-.2a1.43 1.43 0 0 1-1.7 .1 1.43 1.43 0 0 1-.6-1.5 1.48 1.48 0 0 1 .6-1.5 1.48 1.48 0 0 1 1.5-.2z" fill-rule="evenodd"/>
<path d="M97.4 114.3a1.94 1.94 0 0 1 2.5 0l-.3 .3a1.41 1.41 0 0 0-1.6-.2 1.41 1.41 0 0 0-.7 1.5 1.68 1.68 0 0 0 1.4 2.2l.8-.1v-1.5h-1l-.1-.4h1.6v2.1a2.11 2.11 0 0 1-2.3 .1 2.11 2.11 0 0 1-1-2.1l.1-.9z" fill-rule="evenodd"/>
<path d="M101.8 115.6a2.15 2.15 0 0 0 .1 2.4 .91 .91 0 0 0 1 0 .91 .91 0 0 0 .3-1.1 1.01 1.01 0 0 0-.2-1.1 1.01 1.01 0 0 0-1.2-.2zM101.3 115.5a1.49 1.49 0 0 1 1.8-.3 1.49 1.49 0 0 1 .7 1.7 1.48 1.48 0 0 1-1.5 1.7 1.48 1.48 0 0 1-1.4-1.8z" fill-rule="evenodd"/>
<path d="M104.2 115.2l.5-.1 1 2.9 .9-2.9h.6l-1.3 3.5h-.5z" fill-rule="evenodd"/>
<path d="M108.5 115.7l-.3 .8h1.6a.79 .79 0 0 0-.3-.9 .79 .79 0 0 0-1 .1zM108 115.5a1.37 1.37 0 0 1 1.8-.2 1.37 1.37 0 0 1 .6 1.6h-2.2a1.05 1.05 0 0 0 .6 1.2 1.05 1.05 0 0 0 1.3-.3l.2 .4a1.62 1.62 0 0 1-2 .1 1.62 1.62 0 0 1-.6-1.9z" fill-rule="evenodd"/>
<path d="M111.2 115.2l.5-.1 .1 .5 .5-.4 .7-.1-.3 .6a.74 .74 0 0 0-.9 .7v2.1h-.5z" fill-rule="evenodd"/>
<path d="M113.3 115.2l.6-.1 .1 .5a1.05 1.05 0 0 1 1.1-.6 1.05 1.05 0 0 1 .9 1v2.5h-.6v-2.3a.65 .65 0 0 0-.4-.7 .65 .65 0 0 0-.8 .3l-.2 .2v2.5h-.5z" fill-rule="evenodd"/>
<path d="M116.9 115.2l.5-.1 .1 .5a.99 .99 0 0 1 1.8 0 1.02 1.02 0 0 1 1.1-.5 1.02 1.02 0 0 1 .8 .9v2.5h-.5l-.1-2.7a.83 .83 0 0 0-1.2 .3v2.4h-.6v-2.4a.56 .56 0 0 0-.4-.6 .56 .56 0 0 0-.6 .3l-.3 .2v2.5h-.5z" fill-rule="evenodd"/>
<path d="M122.9 115.7l-.2 .8h1.5a.79 .79 0 0 0-.3-.9 .79 .79 0 0 0-1 .1zM122.5 115.5a1.37 1.37 0 0 1 1.7-.2 1.37 1.37 0 0 1 .6 1.6h-2.1a1.05 1.05 0 0 0 .5 1.2 1.05 1.05 0 0 0 1.3-.3l.2 .4a1.62 1.62 0 0 1-2 .1 1.62 1.62 0 0 1-.6-1.9z" fill-rule="evenodd"/>
<path d="M125.6 115.2l.5-.1 .2 .5a1.05 1.05 0 0 1 1.1-.6 1.05 1.05 0 0 1 .8 1v2.5h-.5v-2.3a.65 .65 0 0 0-.4-.7 .65 .65 0 0 0-.8 .3l-.2 .2v2.5h-.6z" fill-rule="evenodd"/>
<path d="M129.3 114.3l.6-.1-.1 .9h.9l-.2 .4h-.7v2.5l.2 .2h.6v.3a.86 .86 0 0 1-1.3-.6v-2.4h-.5v-.4h.5z" fill-rule="evenodd"/>
<path d="M79.7 104.1l.8 .1 .5 .2-.9 .5-.5 .1 .5-.6zM80.9 104.7l.2-.1a.86 .86 0 0 1 .4 1.2l.2 1.6 .2-.5 .6-.6-.1 .6 .2 .4a.64 .64 0 0 0-.6 .8l-1.1-.1-.6 .2 .2-.6-.8-.2-.1-.1 .2-.1a2.17 2.17 0 0 1 1.6 .5l.1-.1-.4-1.1-.5-.5 .6-.2zM79.7 103.6l-.2 .5 .2 .4-.6 .5a1.14 1.14 0 0 0 1.6-.2l.2 .8-.5 .2-.2 .3a.87 .87 0 0 1 .9 1l.1 .2a1.46 1.46 0 0 0-1.9-.2l.3 .5 .5 .2a.5 .5 0 0 0 .3 .7l.1-.2a1.06 1.06 0 0 1 1.2 .2l1 .1-1.3 1.4a1.28 1.28 0 0 0 1.2-.3l.6-.1-.1-.4 .1-.4 .4-.3v-.2a.92 .92 0 0 0-.7 1.3l-.3-.2-.3 .3-.5 .2 1.2-1.6-.5 .1-.7-.1 1.5-.5-.1-.2-1 .4v-.3l.2-.2 .4 .1a.53 .53 0 0 0-.1-.8 .97 .97 0 0 0-.2-1.1l-.7 1.1-.1-.8a1.68 1.68 0 0 0-1.9-2.1z" fill-rule="evenodd"/>
<path d="M88.5 104.5l.5-.3 .7-.2-.6 .5 .9 .5h-.4zM88.2 104.8l.3-.1v2.3a1.9 1.9 0 0 1 1.8-.8l-.4 .5-.5 .1 .1 .5a1.24 1.24 0 0 0-1.6 .7l-.1-.4a.64 .64 0 0 0-.8-.4l.2-.4-.2-.8a1.6 1.6 0 0 1 .9 1.3l.2-.2v-2zM86.8 105.5v.7l.1 .5-.1 .3v.5a.51 .51 0 0 1 .8 .2 1.09 1.09 0 0 1-1.3-.1l-.2 .1a1.2 1.2 0 0 0 1.5 .2v.3l-.3 .1h-.7a1.19 1.19 0 0 0 .9 .8l-.5 .1v.8l-.3-.3-.1-.5a1.73 1.73 0 0 0-.8-1.3l.5 1a1.74 1.74 0 0 0 .7 1.4l.2-.3 .1-.6 .6-.5h-.5l-.4-.3 .6-.2 .6-.4a.98 .98 0 0 1 1.2-.5l.1 .2a.54 .54 0 0 0 .3-.8 1.12 1.12 0 0 0 .8-.9l-.4 .1a1.92 1.92 0 0 0-1.5 .3v-1.7l.9 .5 1-.3-.3-.1-.6-.4 .3-.2 .2-.6-.8 .3a1.65 1.65 0 0 0-1.5 2.3v.4l-.2-.3z" fill-rule="evenodd"/>
<path d="M85.2 108.6l.2 .1-.1 .4 .4 .1-.2 .1-.2-.1 .1 .5-.1 .1-.2-.1 .1-.5-.4-.1 .1-.1 .3 .1z" fill-rule="evenodd"/>
<path d="M84.1 108.6l.2 .1-.1 .4 .3-.1 .1 .1-.4 .1 .1 .5-.2 .1-.1-.1 .1-.5-.2 .1-.2-.1 .4-.1z" fill-rule="evenodd"/>
<path d="M83.7 108.5a.64 .64 0 0 1 1 .2 .64 .64 0 0 1 1-.2l.2 1.6-.4 .1a.53 .53 0 0 1-.8-.1 .82 .82 0 0 1-1.2 0zM83.6 107.7l-.2 1.4a1.08 1.08 0 0 1-.3 1.2v.2h1.6h1.6v-.2a1.07 1.07 0 0 1-.3-1.2l-.2-1.4h-.2l.1 .3-1-.1-1 .1 .1-.3z" fill-rule="evenodd"/>
<path d="M83.6 112.6a.35 .35 0 0 0 .7 0 .35 .35 0 0 0-.7 0zM82.5 110.9l.4 .3-.4 .5a.71 .71 0 0 0-.2 .9v.3a1.02 1.02 0 0 0 1.2 0l-.2-.4a.62 .62 0 0 1-.8-.6l.2-.1 .1 .4a1.18 1.18 0 0 0 1.3-.1l-.4-.8 .5-.4a2.18 2.18 0 0 1-1.7 0zM82.2 110.6l.4 .2a2.51 2.51 0 0 0 1.9-.2l-.5 .8 .4 .9a.44 .44 0 0 1-.1 .7l-.9 .1a.83 .83 0 0 1-1.1 .1 .83 .83 0 0 1-.3-1v-.5l.6-.4z" fill-rule="evenodd"/>
<path d="M85.2 111.9l.7-.5a.67 .67 0 0 1 1.2-.1 .67 .67 0 0 1-.5 1l-.3-.3a.48 .48 0 0 1 .6-.4v-.1a.64 .64 0 0 0-.9 .2l-.2-.1-.3 .2 .5 .2a.63 .63 0 0 0 1 .5v.6h-1.5l.4-.5-.1-.2-.7 .2v-.2l.2-.1-.3-.1zM85 111.9l-.3 .6 .3 .3 .4-.1-.2 .6h2.1l-.1-.9a.98 .98 0 0 0 0-1.4 .98 .98 0 0 0-1.4 .1z" fill-rule="evenodd"/>
<path d="M85.6 115.2h.9v.3h-.9zM86 114.1l.3 .9h-.5zM86 113.8l-.3 .6-.1 .6h-.2v.5l-.8 .4 .2 .2a1.67 1.67 0 0 1 2.4 .1l.2-.1-.7-.5v-.6h-.2l-.1-.6z" fill-rule="evenodd"/>
<path d="M85.4 115.9l.4 .1 .1 .4 .4-.3-.2-.2 .4 .2 .1 .4-.2-.2-.3 .3 .3 .2-.3 .3-.2-.4-.4 .3-.1-.1 .4-.4-.1-.1-.2 .1z" fill-rule="evenodd"/>
<path d="M83.9 114.4l.1-.1a.6 .6 0 0 1-.1 .8v.2h-.2zM82.9 115.8h1l.1 .4h-.1a.63 .63 0 0 1-1 0h-.1zM82.6 114.4h.3l.3 .9h-.3zM82.9 115.5l.9-.1 .1 .2-.9 .1zM83.1 114.1h.6l-.2 1.2h-.2zM82.6 114.1l-.2 .4a1.28 1.28 0 0 1 .3 1.2l.1 .1a.54 .54 0 0 0-.1 .5 .54 .54 0 0 0 .5 .4l.6-.1a.55 .55 0 0 0 .2-.8l.1-.1a1.28 1.28 0 0 1 .3-1.2l-.2-.4a1.61 1.61 0 0 0-1.6 0z" fill-rule="evenodd"/>
<path d="M83 111.6h.5v.4l-.3-.1z" fill-rule="evenodd"/>
<path d="M91.6 109.9l.3-.2-.2 1a1.15 1.15 0 0 1-.9 .8l.4-.6z" fill-rule="evenodd"/>
<path d="M89.8 108.7l.3-.2 .6 .2a.99 .99 0 0 1-.6 1.3 1.37 1.37 0 0 0-1 1.5l.7 .3 .2-.1a2.49 2.49 0 0 0 1.4-2.1l1-.7v.3a3.2 3.2 0 0 1-2.3 3.2l.3 .2 .8-.3 .8-.7v-.2a.62 .62 0 0 0 .3-.8l.2-.2 .2-.8a1.59 1.59 0 0 1 .8-1.8l.4-.6-.4 1.1 .8-.6-.8 1.1 .9-.4-.9 .9 .8-.2-1 .6 .9-.1-.9 .5h.8l-.9 .3 .3 .2-.4 .1 .2 .3h-.4l.1 .3h-.3l.1 .3h-.2a2.44 2.44 0 0 1-2.2 1.2v.2l.5-.1a.85 .85 0 0 1 .8 .9l.6 1.3-.7 .2-.2-.5a.77 .77 0 0 0-.7-.7l-.2-.2h-.2l.1 1.1a6.1 6.1 0 0 1 .1 3l.3 .1 .1 .2a1.2 1.2 0 0 0-1.4 .4v-.3l-.5-.2a.99 .99 0 0 1 1.2-.1l.1-.9a4.9 4.9 0 0 0-.7-3.4l-.1-.4h-.2a2.38 2.38 0 0 1-.8-2.5l1.6-1.2a.62 .62 0 0 0-.4-.8zM87.7 112.6a.85 .85 0 0 1 .3 1.2l.7 1.8 .3-1 .1-.9 .2 .1a.68 .68 0 0 1-.1 1l-.4 1a1.54 1.54 0 0 1-.7-1.2l-.2-.6-.4 .2a1.34 1.34 0 0 0 .2-1.6zM92.2 107l.2 .9 .3-.6v.7l.4-.6a.77 .77 0 0 1-.5 1l-1.1 .9 .5-1.3zM88.1 109.4l1.6-.2 .2 .1 .1 .2-.1 .2-.6 .3a1.42 1.42 0 0 0-1 2.2l.2 .7a2.07 2.07 0 0 1 .2 2.3l-.5-1.5a1.08 1.08 0 0 0-.5-1.3l-.4 .2a.87 .87 0 0 1 0 1.5l.2 .3h.4l.4 1.2a.43 .43 0 0 0 .2 .4 .43 .43 0 0 0 .5 0l.6-1.4a3.3 3.3 0 0 1 .5 2.8l-.1 .5h-.9l-.3 .4v.2l.5-.1 .1 .5 .2 .1a1.15 1.15 0 0 1 1.4-.5v-.4l-.4-.3 .2-1.9-.3-1.6 .3 .2a1.34 1.34 0 0 1 .7 1.1 .74 .74 0 0 0 .9-.3 .74 .74 0 0 0-.2-1l-.7-1.4 1-.7 .2-.4h.3v-.3h.3l-.1-.3h.5l-.2-.4 .6-.1-.3-.2 .7-.5 .1-.1h-.3l.4-.6h-.3l.3-.6-.4 .2 .4-.7v-.3l-.3 .2 .2-.8-.1-.1-.4 .3 .1-.6-.2-.4-.6 1-.2-.9-.2 .6-.4-.9-.1 .7-.5-.9-.2 1.6-.7 2.1a2.05 2.05 0 0 1-1.1 1.6l-.7-.2a1.97 1.97 0 0 1 1.3-1.4 .84 .84 0 0 0 .1-1.4 .84 .84 0 0 0-1.3 .5z" fill-rule="evenodd"/>
<path d="M91.5 114.5h.3l.2 .3h-.5z" fill-rule="evenodd"/>
<path d="M78.1 119.3h13.2l-.2 .9h-12.8zM80.4 119.1l.8-.3a2.46 2.46 0 0 0 1.2-1.3l.3 .6-.5 .7-.6 .3zM81.7 117.3l.3-.2 .2 .1-.3 .7-.3-.4zM87 117.5a3.2 3.2 0 0 0 2 1.6h-1.3l-.5-.3-.5-.7zM87.2 117.2l.2-.1 .3 .2 .1 .2-.3 .4zM77.9 119.1l.2 1.3h13.2l.3-1.2-.3-.1a4.6 4.6 0 0 1-3.6-1l.3-.4-.2-.7a1.2 1.2 0 0 0-1.4 1.1l.3 .5 .6 .5h-5.3l.3-.2a.95 .95 0 0 0 .7-.8 .95 .95 0 0 0-.5-.9l-.3-.3-.7 .1-.1 .7 .3 .4a4.8 4.8 0 0 1-3.8 1z" fill-rule="evenodd"/>
<path d="M79.9 119.6l.1 .3h-.2zM79.9 119.5l-.2 .6 .3-.2 .3 .2z" fill-rule="evenodd"/>
<path d="M80.4 119.5l.1 .1a.26 .26 0 0 0 0 .3 .26 .26 0 0 0 .3 .1l-.1-.5h.2a.33 .33 0 0 1 0 .5 .33 .33 0 0 1-.5 0 .33 .33 0 0 1 0-.5z" fill-rule="evenodd"/>
<path d="M81.3 119.5a.25 .25 0 0 1 .4 .3 .24 .24 0 0 1-.4 .2zM81.1 119.5v.6a.37 .37 0 0 0 .6-.1 .37 .37 0 0 0-.1-.5 .37 .37 0 0 0-.5 0z" fill-rule="evenodd"/>
<path d="M82.1 119.6l.1 .3h-.2zM82.2 119.5l-.3 .6 .3-.2 .3 .2z" fill-rule="evenodd"/>
<path d="M82.6 119.5h.2v.2l.1-.2h.2l-.2 .3 .2 .3h-.2l-.1-.3-.1 .3h-.2l.3-.3z" fill-rule="evenodd"/>
<path d="M84.1 119.6l.1 .3h-.2zM84.1 119.5l-.3 .6 .4-.2 .2 .2z" fill-rule="evenodd"/>
<path d="M84.5 119.5h.5v.1l-.2-.1 .1 .6h-.3l.1-.6-.2 .1z" fill-rule="evenodd"/>
<path d="M85.8 119.5h.4h-.2v.2h.2v.1h-.2l.1 .3h-.3z" fill-rule="evenodd"/>
<path d="M86.4 119.5h.2l.1 .6h-.3z" fill-rule="evenodd"/>
<path d="M87 119.5a.25 .25 0 0 1 .4 .3 .24 .24 0 0 1-.4 .2zM86.9 119.5v.6a.37 .37 0 0 0 .5-.1 .37 .37 0 0 0 0-.5 .37 .37 0 0 0-.5 0z" fill-rule="evenodd"/>
<path d="M87.7 119.5h.3h-.2v.2h.2v.2l-.2-.1 .1 .2h.1v.1h-.3z" fill-rule="evenodd"/>
<path d="M88.3 119.5h.2l-.1 .5h.3l-.1 .1h-.3z" fill-rule="evenodd"/>
<path d="M88.8 119.5h.3v.6h-.3z" fill-rule="evenodd"/>
<path d="M89.4 119.5h.2l-.2 .1 .2 .3-.1 .2h-.2v-.2l.2 .1z" fill-rule="evenodd"/>
<path d="M83.6 106.9a1.7 1.7 0 0 1 2.3 .2 3 3 0 0 0-2.4 0zM85.3 107.2l.5 .1v.3l-.4-.2zM84 107.2l.5-.1 .2 .2-.5 .1zM83.4 107.4l.2 .2h-.2zM84.4 106.3l.3-.2 .3 .2zM84.4 104.9h.2v.5h-.2zM84.4 104.3l.3 .2 .3-.2-.2 .4h-.2zM84.6 105.7h.2l.2 .4-.3-.2-.3 .2zM84.8 104.9l.3 .1-.1 .4h-.2zM83.8 105l.3 .1 .1 .3-.4 .1 .2-.3zM85.3 105.1l.3-.1-.2 .2 .2 .3-.4-.1zM81.9 104.1l1.1-.6-.1 1.1-.2-.1-.4 .1-.3 1.3 .6-1.1 .2 .9a2.08 2.08 0 0 1 .3 2l.4 .1a2.8 2.8 0 0 1 2.5 .1l.3-.3-.2-.8 .8-2v.4l.4 .4-.3-1.2-.1-.1-.3 .3v-1l.2 .3 .5 .2-.6-.9-.4 .1-.1 .5-.6-1-.6-.4 .3 .6 .6 .6-.5 .9 .5-.5a2.33 2.33 0 0 1-.1 2.6l-.6-.2-.2-.7 .2-.2 .8 .3-.4-.6 .4-.6-.7 .3-.3-.2 .3-.8-.6 .4-.6-.4 .3 .8-.3 .2-.7-.3 .4 .6-.4 .6 .8-.3 .2 .2-.2 .7-.7 .2a2.18 2.18 0 0 1 .1-2.5l.3 .6-.1-.8-.3-.1 .9-1.4-.4 .3-.7 .9-.2-.3a.91 .91 0 0 0-.9 .6z" fill-rule="evenodd"/>
<path d="M77.9 109.9l.5 .3 .4-.1 .7 .7a.9 .9 0 0 1 .7 1.1l.4 .1 .7 .6a.51 .51 0 0 1 .4 .7 .99 .99 0 0 1-.1 1.2l.1-.5h-.2a1.08 1.08 0 0 0-.8-1.4l-.3-.3h-.7l-.2-.1-.1 .1 .1 .3h.6l-1.2 1.6-.2 .4a2.17 2.17 0 0 1-1.2 1.9 1.77 1.77 0 0 0 .3 1.8v.2h-.2l-.3-.5v-.4a1.81 1.81 0 0 1 .5-2l-.2-1-.3 .2 .4-1a2.64 2.64 0 0 0 .2-3.6zM79.3 114.2h.4a2.32 2.32 0 0 1-.1 1.9l.9 .5 .4 .5-.2 .1-.3-.3-.2 .1-.5-.6-.4-.1-.1-1.1-.3-.3zM77.2 109.1a1.89 1.89 0 0 1 2.3 .3l.1 .3-1.2 .2-.2-.2-.2-.5-.5 .1zM76 106.4l.1 1-.5-.5-.1 .1a3.3 3.3 0 0 0 1.9 1.6l.4 .1-1.2 .1v.2l.6 .5 .5 .1 .1 1.2 .4 .8v.4a1.2 1.2 0 0 1-.5 1.3l-.6 1.4-.5 .4 .3 .2 .5-.2a1.48 1.48 0 0 1-.5 1.4l.2 .7-.1 1.2 .2-.1 .2 .5 .3 .1h.5l-.2-.6a1.5 1.5 0 0 1-.1-1.8l1-1.3 .1 .4a.73 .73 0 0 0 .2 .9l.5 .2 .5 .6 .2-.1 .3 .4 .5-.1a2.09 2.09 0 0 0-1.4-1.5l.3-.6a.99 .99 0 0 0-.4-1.5h-.3l1-1.2a1 1 0 0 1 .9 .6 1 1 0 0 1-.1 1h.2l-.1 .5 .2 .5a1.86 1.86 0 0 0 .4-2.1l-.1-.5-.2-.2a.78 .78 0 0 1-.7-.8 .78 .78 0 0 1 .7-.8v-.2a1.06 1.06 0 0 0-.9 .9l-.3-.5 1.3-.7a.58 .58 0 0 0-.9 .2l-.6 .3-1.2-.9 .8-.1 .1-.5-1.3-.8 .5-.5 .1-.4-.5 .5v-.2a.78 .78 0 0 0 .3-1.2l-.1 .5-.2 .3-.1-.4a.68 .68 0 0 0-.2-1.1l.1 .6-.1 .3a.89 .89 0 0 1-.2-1l-.2-.4-.1 .8-.7-.5 .6 .8-.6-.3 .2 .4a1.13 1.13 0 0 1 .9 1.6l-.2-.9-.1 .9-.5-.2-.1-.8-.2 .7-.2-.1-.1-.7-.2 .5-.2-.3 .1-.7-.3 .5z" fill-rule="evenodd"/>
<path d="M78.3 109.2l.3-.2 .3 .3z" fill-rule="evenodd"/>
<path d="M81.5 110.4h6.4v2.3l-.2-.1v-2h-6v2.8h6v-.8a1.63 1.63 0 0 1 0 1.5v-.5h-2.9v4.6a4.4 4.4 0 0 0 2.9-4l.2-.2a4.6 4.6 0 0 1-3.2 4.4 4.7 4.7 0 0 1-3.2-5.3l.1 1.4 .1-.1a4.3 4.3 0 0 0 2.9 3.8v-4.6h-2.8l-.3-.9z" fill-rule="evenodd"/>
<circle cx="90.1" cy="108.8" r=".19"/>
</g>
<path d="M185 281l-6 6" fill="none" stroke="#231f20" stroke-width=".21"/>
<path d="M23.4 219.8h5.9v5.9h-5.9z" fill-rule="evenodd" fill="#fff" stroke="#231f20" stroke-width=".21"/>
<path d="M23.4 228.3h5.9v5.9h-5.9z" fill-rule="evenodd" fill="#231f20" stroke="#231f20" stroke-width=".21"/>
<g font-size="7.5" fill="#231f20">
<text x="68.8" y="70.3">Dumping</text>
<text x="127.8" y="70.3">of</text>
<text x="56.1" y="82.2">Domestic</text>
<text x="116.9" y="82.2">Waste</text>
<text x="65.2" y="94.2">is</text>
<text x="81.5" y="94.2">Prohibited</text>
<text x="75.5" y="136.2">Offenders</text>
<text x="71.5" y="148.2">Prosecuted</text>
</g>
<text font-size="7.1" fill="#231f20" x="124" y="247.8">WARNING SIGN</text>
<text font-size="6" fill="#231f20" x="173.9" y="274.8">TC1250_1</text>
<g font-size="5.3" fill="#231f20">
<text x="98.8" y="43.3">650</text>
<text x="162.8" y="49.9">R50</text>
<text x="162.3" y="61.7">40</text>
<text x="162.3" y="68.4">50ModE</text>
<text x="162.3" y="74.3">30</text>
<text x="162.3" y="80.4">50ModE</text>
<text x="162.3" y="86.3">30</text>
<text x="162.3" y="92.4">50ModE</text>
<text x="162.3" y="100.1">55</text>
<text x="34.4" y="107.3">650</text>
<text x="162.3" y="113.3">120</text>
<text x="162.3" y="126.4">55</text>
<text x="162.3" y="134.4">50ModE</text>
<text x="162.3" y="140.3">30</text>
<text x="162.3" y="146.4">50ModE</text>
<text x="162.3" y="153.2">40</text>
</g>
<g font-size="5" fill="#231f20">
<text x="106.6" y="253.5">&quot;DUMPING OF DOMESTIC WASTE IS</text>
<text x="99.3" y="259.1">PROHIBITED, OFFENDERS PROSECUTED'</text>
</g>
<g font-size="4.2" fill="#231f20">
<text x="100.6" y="267.2">APPROVED AS OFFICIAL TRAFFIC SIGN</text>
<text x="174.7" y="285.6">A</text>
<text x="180.7" y="285.6">B</text>
<text x="186.7" y="285.6">C</text>
</g>
<g font-size="3.9" fill="#231f20">
<text x="23.9" y="215.5">Colour Legend</text>
<text x="109.4" y="215.5">Note:</text>
<text x="109.4" y="220.1">1. For logo details refer TC1233.</text>
<text x="34.4" y="223.8">Retroreflective White (ground)</text>
<text x="34.4" y="232.2">Black (legend)</text>
</g>
<g font-size="3.5" fill="#231f20">
<text x="18.1" y="269.1">Infrastructure Management &amp; Delivery Division</text>
<text x="16.7" y="280.7">Designed</text>
<text x="42.7" y="280.7">Checked</text>
<text x="69.7" y="280.7">Scale</text>
<text x="98.5" y="281.4">PRINCIPAL ENGINEER</text>
<text x="154.7" y="276.3">12/12/12</text>
<text x="157.4" y="281.2">Date</text>
<text x="17" y="284.8">RH 08/00</text>
<text x="42.8" y="284.8">KB 08/00</text>
<text x="69.7" y="285.2">Not to Scale</text>
<text x="98.5" y="284.8">(Traffic Engineering)</text>
</g>
<text font-size="2.8" fill="#231f20" x="180.5" y="279.6">Page 1 of 2</text>
</svg>
